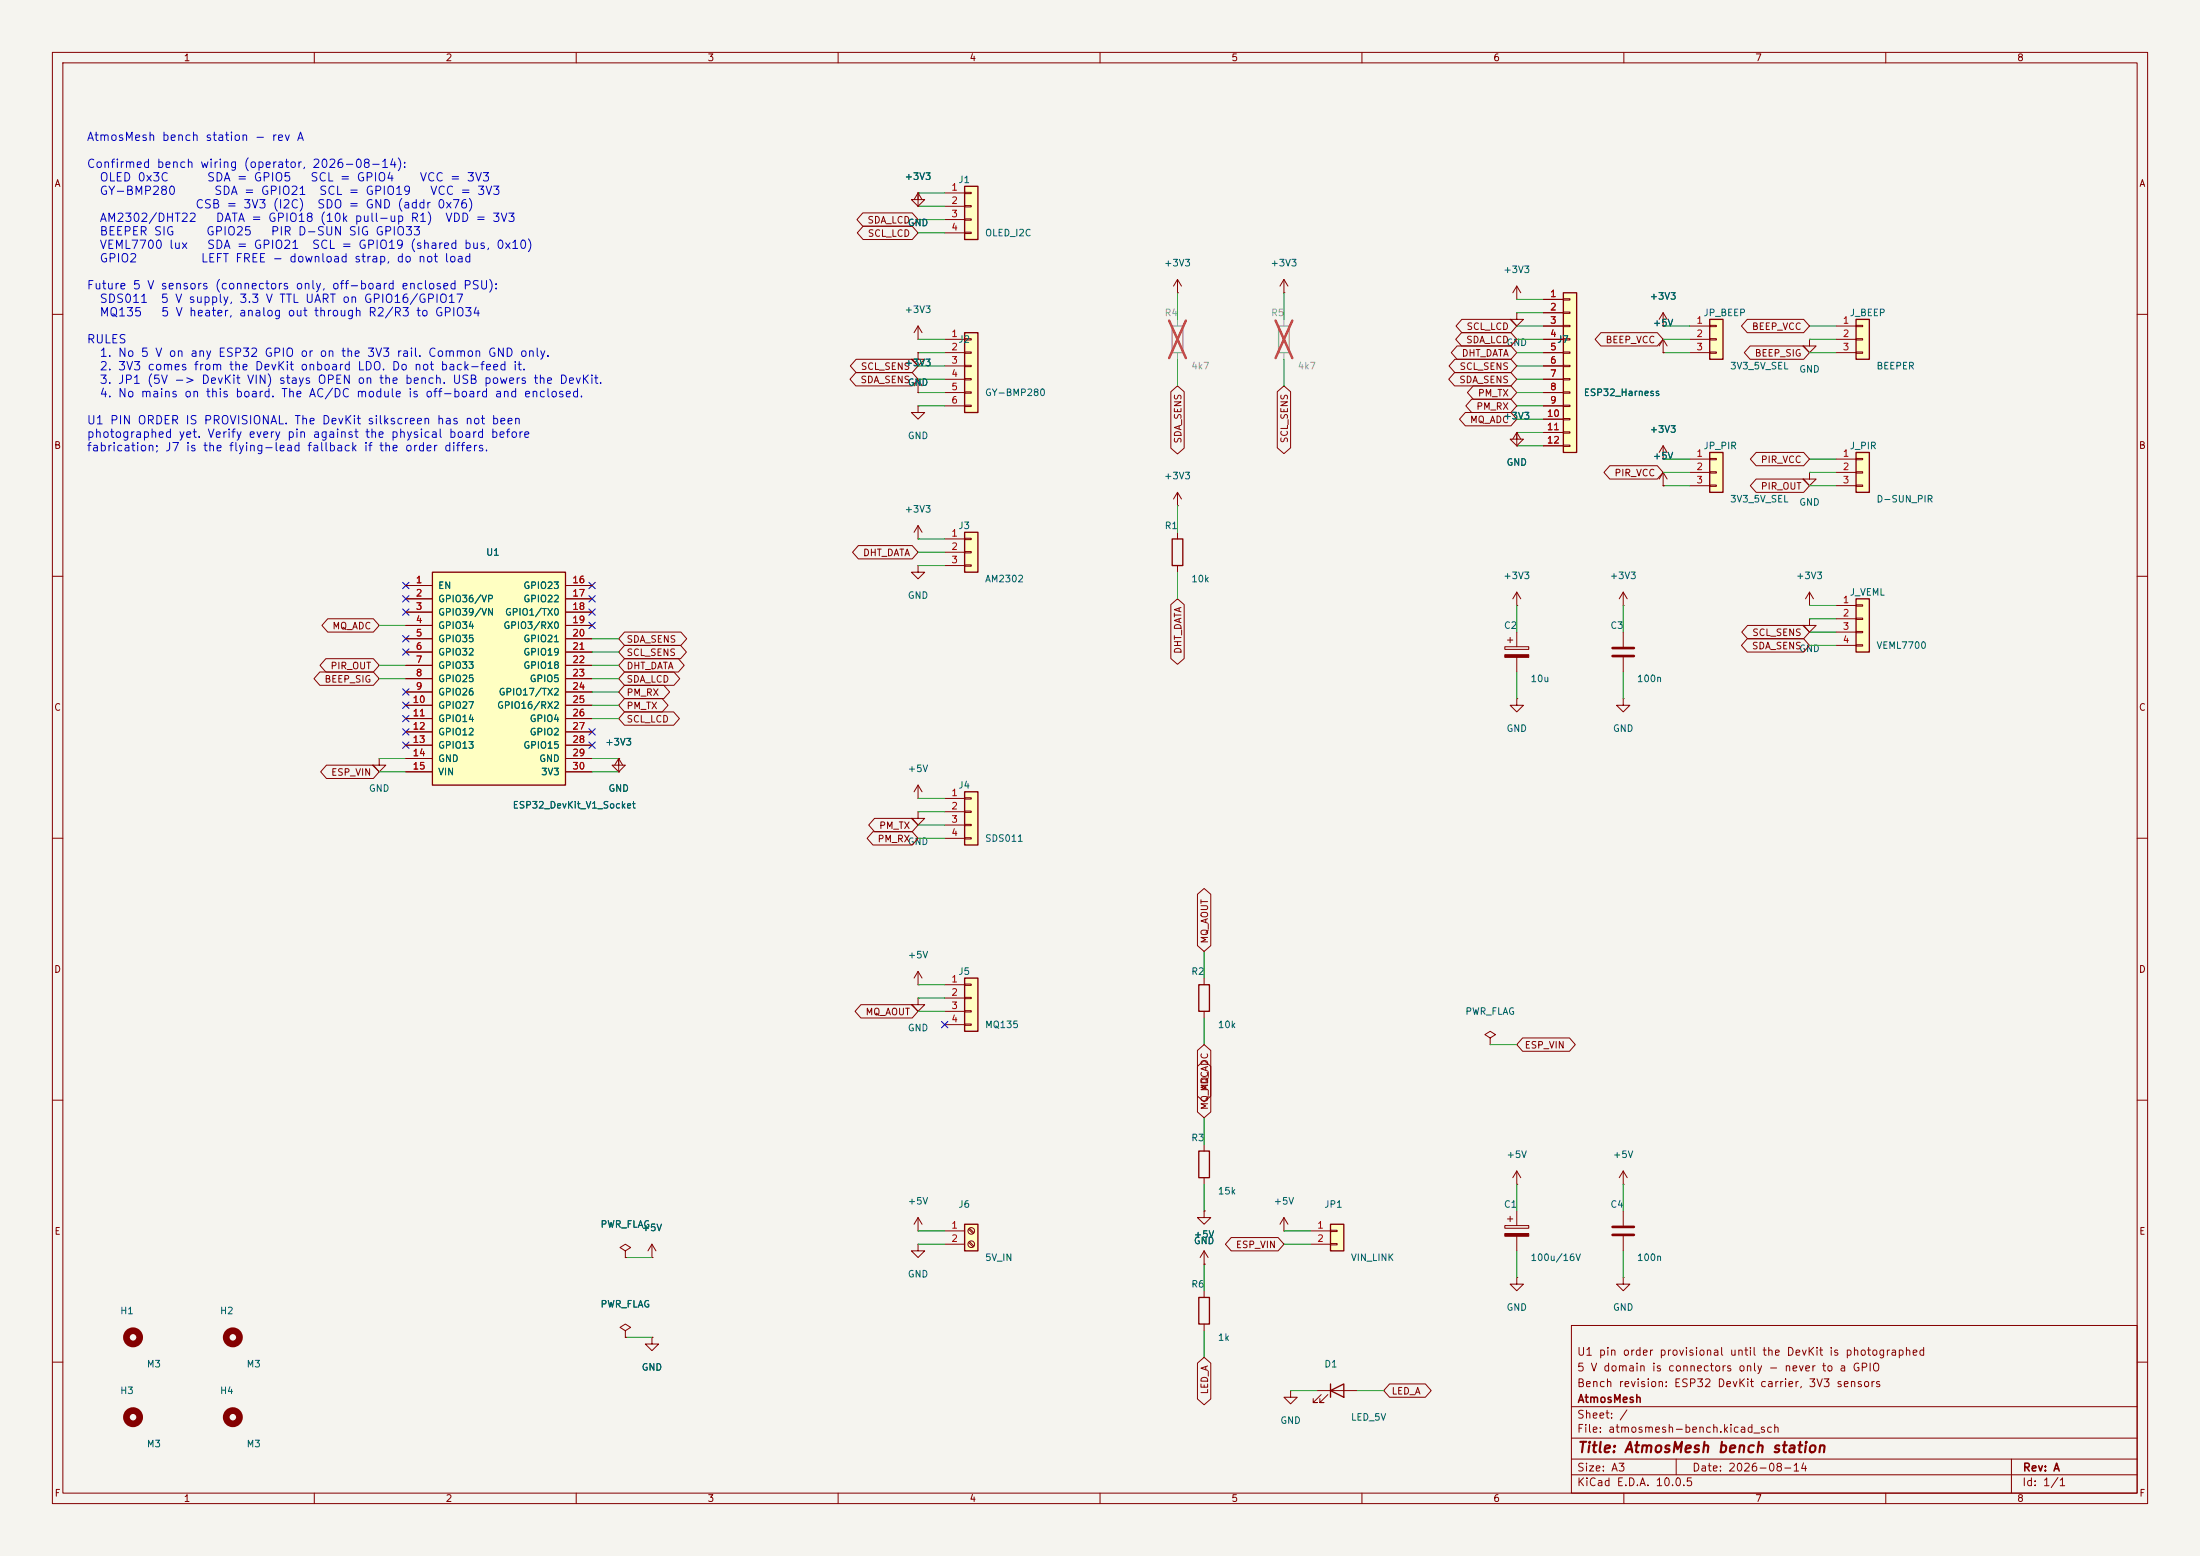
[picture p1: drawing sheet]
<svg xmlns="http://www.w3.org/2000/svg" width="420mm" height="297mm" viewBox="0 0 420 297" stroke-linecap="round" stroke-linejoin="round" font-family="sans-serif">
<path d="M0 0h420v297h-420z" fill="#f5f4ef" stroke="#f5f4ef" stroke-width=".19"/>
<g fill="none" stroke="#840000" stroke-width=".19">
<path d="M10 10h400v277h-400zM12 12h396v273h-396zM60 10v2M110 10v2M160 10v2M210 10v2M260 10v2M310 10v2M360 10v2M10 60h2M345.4 64.8v1.2h1.3l-1.3 1.3-1.2-1.3h1.2M345.4 64.8h.1"/>
<path d="M408 60h2M10 110h2M408 110h2M10 160h2M408 160h2M175.3 188h.1M175.3 185.4l-.8 1.3M175.3 185.4l.7 1.3M175.3 185.4v2.6M229.9 186.7v1.3M229.9 193v1.3M10 210h2"/>
<path d="M229.9 218.4v1.3M408 210h2M229.9 224.8v1.3M229.9 238.8v2.5M229.9 238.8l-.8 1.2M229.9 238.8l.7 1.2M245.1 234.9h.1M245.1 232.4l-.8 1.3M245.1 232.4l.8 1.3M245.1 232.4v2.5M229.9 241.3h.1M300 253h108v32h-108z"/>
<path d="M10 260h2M300 278.5h108M300 274.5h108M300 268.5h108M320 278.5v3M384 278.5v6.5M408 260h2M60 285v2M110 285v2M160 285v2M210 285v2M260 285v2"/>
<path d="M300 281.5h108M310 285v2M360 285v2"/>
</g>
<path d="M228.9 188h2v5h-2zM228.9 219.7h2v5.1h-2z" fill="none" stroke="#840000" stroke-width=".25"/>
<path d="M354.3 61h2.6v7.6h-2.6z" fill="#ffffc2"/>
<path d="M354.3 61h2.6v7.6h-2.6z" fill="none" stroke="#840000" stroke-width=".25"/>
<g fill="none" stroke="#840000" stroke-width=".19">
<path d="M350.5 62.2h3.8M350.5 64.8h3.8M350.5 67.3h3.8M354.3 62.1h1.3v.3h-1.3zM354.3 64.6h1.3v.3h-1.3zM354.3 67.2h1.3v.2h-1.3zM345.4 118.1v1.3h1.3l-1.3 1.3-1.2-1.3h1.2M345.4 118.1h.1M345.4 115.6h.1M345.4 113l-.7 1.3M345.4 113l.8 1.3M345.4 113v2.6"/>
<path d="M229.9 231.1v1.3h1.2l-1.2 1.3-1.3-1.3h1.3M229.9 231.1h.1M309.9 226.1h.1M309.9 223.5l-.8 1.3M309.9 223.5l.7 1.3M309.9 223.5v2.6M309.9 243.8v1.3h1.2l-1.2 1.3-1.3-1.3h1.3M309.9 243.8h.1"/>
</g>
<path d="M354.3 86.4h2.6v7.6h-2.6z" fill="#ffffc2"/>
<path d="M354.3 86.4h2.6v7.6h-2.6z" fill="none" stroke="#840000" stroke-width=".25"/>
<g fill="none" stroke="#840000" stroke-width=".19">
<path d="M350.5 87.6h3.8M350.5 90.2h3.8M350.5 92.7h3.8M354.3 87.5h1.3v.3h-1.3zM354.3 90h1.3v.3h-1.3zM354.3 92.6h1.3v.2h-1.3zM287.3 233.9h4.5v.5h-4.5zM287.8 232.7h1M288.3 232.2v1M289.6 226.1h.1M289.6 223.5l-.8 1.3M289.6 223.5l.7 1.3"/>
<path d="M289.6 223.5v2.6M289.6 231.1v2.8M289.6 236v2.8M309.9 231.1v2.8M309.9 236v2.8M289.6 243.8v1.3h1.2l-1.2 1.3-1.3-1.3h1.3M289.6 243.8h.1"/>
</g>
<path d="M307.8 234.2h4.1M307.8 235.7h4.1" fill="none" stroke="#840000" stroke-width=".51"/>
<path d="M287.3 235.5h4.5v.5h-4.5z" fill="#840000" stroke="#840000" stroke-width=".19"/>
<path d="M254 233.7h2.5v5.1h-2.5z" fill="#ffffc2"/>
<path d="M254 233.7h2.5v5.1h-2.5zM254 265.4l2.5-1.2v2.5zM254 264.2v2.5" fill="none" stroke="#840000" stroke-width=".25"/>
<g fill="none" stroke="#840000" stroke-width=".19">
<path d="M345.4 90.2v1.2h1.3l-1.3 1.3-1.2-1.3h1.2M345.4 90.2h.1M175.3 190.5v1.3h1.2l-1.2 1.2-1.3-1.2h1.3M175.3 190.5h.1M175.3 234.9h.1M175.3 232.4l-.8 1.3M175.3 232.4l.7 1.3M175.3 232.4v2.5M250.2 234.9h3.8M250.2 237.5h3.8M254 234.8h1.3v.3h-1.3zM254 237.4h1.3v.2h-1.3z"/>
<path d="M246.4 265.4v1.3h1.2l-1.2 1.3-1.3-1.3h1.3M246.4 265.4h.1M251.5 265.4h7.6M252.2 266.2l-1.5 1.5h.8h-.8v-.7M253.5 266.2l-1.5 1.5h.7h-.7v-.7"/>
</g>
<path d="M326.4 61h2.5v7.6h-2.5z" fill="#ffffc2"/>
<path d="M326.4 61h2.5v7.6h-2.5z" fill="none" stroke="#840000" stroke-width=".25"/>
<path d="M322.6 62.2h3.8M322.6 64.8h3.8M322.6 67.3h3.8M326.4 62.1h1.3v.3h-1.3zM326.4 64.6h1.3v.3h-1.3zM326.4 67.2h1.3v.2h-1.3z" fill="none" stroke="#840000" stroke-width=".19"/>
<path d="M326.4 86.4h2.5v7.6h-2.5z" fill="#ffffc2"/>
<path d="M326.4 86.4h2.5v7.6h-2.5z" fill="none" stroke="#840000" stroke-width=".25"/>
<path d="M322.6 87.6h3.8M322.6 90.2h3.8M322.6 92.7h3.8M326.4 87.5h1.3v.3h-1.3zM326.4 90h1.3v.3h-1.3zM326.4 92.6h1.3v.2h-1.3z" fill="none" stroke="#840000" stroke-width=".19"/>
<path d="M184.1 186.7h2.6v10.2h-2.6z" fill="#ffffc2"/>
<path d="M184.1 186.7h2.6v10.2h-2.6z" fill="none" stroke="#840000" stroke-width=".25"/>
<path d="M180.3 188h3.8M180.3 190.5h3.8M180.3 193h3.8M180.3 195.6h3.8M184.1 187.8h1.3v.3h-1.3zM184.1 190.4h1.3v.2h-1.3zM184.1 192.9h1.3v.3h-1.3zM184.1 195.5h1.3v.2h-1.3zM175.3 237.5v1.3h1.2l-1.2 1.2-1.3-1.2h1.3M175.3 237.5h.1" fill="none" stroke="#840000" stroke-width=".19"/>
<path d="M184.1 233.7h2.6v5.1h-2.6z" fill="#ffffc2"/>
<path d="M184.1 233.7h2.6v5.1h-2.6z" fill="none" stroke="#840000" stroke-width=".25"/>
<g fill="none" stroke="#840000" stroke-width=".19">
<path d="M180.3 234.9h3.8M180.3 237.5h3.8M184.9 234.6l.9 .9M184.9 237.2l.9 .8M185.1 234.4l.8 .9M185.1 237l.8 .8"/>
<circle cx="185.4" cy="234.9" r=".63"/>
<circle cx="185.4" cy="237.5" r=".63"/>
</g>
<path d="M354.3 114.3h2.6v10.2h-2.6z" fill="#ffffc2"/>
<path d="M354.3 114.3h2.6v10.2h-2.6z" fill="none" stroke="#840000" stroke-width=".25"/>
<g fill="none" stroke="#840000" stroke-width=".19">
<path d="M289.6 59.7v1.3h1.2l-1.2 1.2-1.3-1.2h1.3M289.6 59.7h.1M289.6 57.2h.1M289.6 54.6v2.6M289.6 54.6l-.8 1.3M289.6 54.6l.7 1.3M289.6 85.1h.1M289.6 82.6v1.2h1.2l-1.2 1.3-1.3-1.3h1.3M289.6 82.6h.1M289.6 82.6l-.8 1.2M289.6 82.6l.7 1.2M289.6 82.6v2.5"/>
<path d="M350.5 115.6h3.8M350.5 118.1h3.8M354.3 115.4h1.3v.3h-1.3zM354.3 118h1.3v.2h-1.3zM350.5 120.7h3.8M350.5 123.2h3.8M354.3 120.5h1.3v.3h-1.3zM354.3 123.1h1.3v.2h-1.3zM284.5 198.1l1-.6-1-.6-1 .6 1 .6v1.3M284.5 199.4h.1"/>
</g>
<path d="M184.1 35.6h2.6v10.1h-2.6z" fill="#ffffc2"/>
<path d="M184.1 35.6h2.6v10.1h-2.6z" fill="none" stroke="#840000" stroke-width=".25"/>
<g fill="none" stroke="#840000" stroke-width=".19">
<path d="M175.3 36.8v1.3h1.2l-1.2 1.3-1.3-1.3h1.3M175.3 36.8h.1M175.3 39.4h.1M175.3 36.8l-.8 1.3M175.3 36.8l.7 1.3M175.3 36.8v2.6M180.3 36.8h3.8M180.3 39.4h3.8M184.1 36.7h1.3v.3h-1.3zM184.1 39.2h1.3v.3h-1.3zM180.3 41.9h3.8M180.3 44.5h3.8"/>
<path d="M184.1 41.8h1.3v.2h-1.3zM184.1 44.3h1.3v.3h-1.3zM317.5 67.3h.1M317.5 64.8v2.5M317.5 64.8l-.8 1.2M317.5 64.8l.8 1.2M317.5 92.7h.1M317.5 87.6h.1M317.5 90.2l-.8 1.2M317.5 90.2l.8 1.2M317.5 85.1v2.5M317.5 90.2v2.5"/>
<path d="M317.5 85.1l-.8 1.3M317.5 85.1l.8 1.3M309.9 115.6h.1M309.9 113l-.8 1.3M309.9 113l.7 1.3M309.9 113v2.6M309.9 133.4v1.2h1.2l-1.2 1.3-1.3-1.3h1.3M309.9 133.4h.1M309.9 120.7v2.7M309.9 125.5v2.8"/>
</g>
<path d="M307.8 123.7h4.1M307.8 125.2h4.1" fill="none" stroke="#840000" stroke-width=".51"/>
<path d="M184.1 63.5h2.6v15.2h-2.6z" fill="#ffffc2"/>
<path d="M184.1 63.5h2.6v15.2h-2.6z" fill="none" stroke="#840000" stroke-width=".25"/>
<path d="M180.3 64.8h3.8M180.3 67.3h3.8M180.3 69.9h3.8M180.3 72.4h3.8M180.3 74.9h3.8M180.3 77.5h3.8M184.1 64.6h1.3v.3h-1.3zM184.1 67.2h1.3v.2h-1.3zM184.1 69.7h1.3v.3h-1.3zM184.1 72.3h1.3v.2h-1.3zM184.1 74.8h1.3v.3h-1.3zM184.1 77.3h1.3v.3h-1.3z" fill="none" stroke="#840000" stroke-width=".19"/>
<path d="M298.4 55.9h2.6v30.5h-2.6z" fill="#ffffc2"/>
<path d="M298.4 55.9h2.6v30.5h-2.6zM228.9 247.6h2v5.1h-2z" fill="none" stroke="#840000" stroke-width=".25"/>
<g fill="none" stroke="#840000" stroke-width=".19">
<path d="M224.8 55.9h.1M224.8 53.3v2.6M224.8 53.3l-.8 1.3M224.8 53.3l.8 1.3M245.1 55.9h.1M245.1 53.3l-.8 1.3M245.1 53.3l.8 1.3M245.1 53.3v2.6M294.6 57.2h3.8M294.6 59.7h3.8M298.4 57h1.3v.3h-1.3zM298.4 59.6h1.3v.2h-1.3z"/>
<path d="M317.5 59.7l-.8 1.3M317.5 59.7l.8 1.3M317.5 59.7v2.5M175.3 64.8h.1M175.3 74.9h.1M175.3 67.3v1.3h1.2l-1.2 1.3-1.3-1.3h1.3M175.3 67.3h.1M175.3 77.5v1.2h1.2l-1.2 1.3-1.3-1.3h1.3M175.3 77.5h.1M175.3 62.2l-.8 1.3M175.3 62.2l.7 1.3M175.3 62.2v2.6"/>
<path d="M175.3 72.4v2.5M175.3 72.4l-.8 1.3M175.3 72.4l.7 1.3M294.6 62.2h3.8M294.6 64.8h3.8M294.6 67.3h3.8M294.6 69.9h3.8M294.6 72.4h3.8M294.6 74.9h3.8M294.6 77.5h3.8M298.4 62.1h1.3v.3h-1.3zM298.4 64.6h1.3v.3h-1.3z"/>
<path d="M298.4 67.2h1.3v.2h-1.3zM298.4 69.7h1.3v.3h-1.3zM298.4 72.3h1.3v.2h-1.3zM298.4 74.8h1.3v.3h-1.3zM298.4 77.3h1.3v.3h-1.3zM298.4 79.9h1.3v.2h-1.3zM317.5 62.2h.1M224.8 96.5h.1M224.8 94l-.8 1.3M224.8 94l.8 1.3M224.8 94v2.5M294.6 80h3.8"/>
<path d="M294.6 82.6h3.8M294.6 85.1h3.8M298.4 82.4h1.3v.3h-1.3zM298.4 85h1.3v.2h-1.3zM175.3 102.9h.1M175.3 100.3v2.6M175.3 100.3l-.8 1.3M175.3 100.3l.7 1.3M289.6 115.6h.1M289.6 113l-.8 1.3M289.6 113l.7 1.3M289.6 113v2.6"/>
<path d="M287.3 123.4h4.5v.6h-4.5zM287.8 122.2h1M288.3 121.7v1M289.6 133.4v1.2h1.2l-1.2 1.3-1.3-1.3h1.3M289.6 133.4h.1M289.6 120.7v2.7M289.6 125.5v2.8M72.4 144.8v1.3h1.3l-1.3 1.2-1.3-1.2h1.3M72.4 144.8h.1M119.4 238.8l1-.7-1-.6-1 .6 1 .7v1.2M124.5 237.5l-.8 1.3M124.5 237.5l.7 1.3"/>
<path d="M124.5 237.5v2.5M119.4 254l1-.6-1-.7-1 .7 1 .6v1.3M119.4 255.3h.1M119.4 240h.1M124.5 240h.1M124.5 255.3v1.2h1.2l-1.2 1.3-1.3-1.3h1.3M124.5 255.3h.1M229.9 246.4v1.2M229.9 252.7v1.3"/>
</g>
<path d="M287.3 125h4.5v.5h-4.5z" fill="#840000" stroke="#840000" stroke-width=".19"/>
<g fill="none" stroke="#840000" stroke-width="1.3">
<circle cx="25.4" cy="255.3" r="1.27"/>
<circle cx="44.4" cy="255.3" r="1.27"/>
<circle cx="25.4" cy="270.5" r="1.27"/>
<circle cx="44.4" cy="270.5" r="1.27"/>
</g>
<path d="M223.8 62.2h2v5.1h-2zM244.1 62.2h2v5.1h-2z" fill="none" stroke="#9c9b98" stroke-width=".25"/>
<path d="M224.8 61v1.2M224.8 67.3v1.3M245.1 61v1.2M245.1 67.3v1.3" fill="none" stroke="#9c9b98" stroke-width=".19"/>
<path d="M223.2 61.2l3.2 7.2M226.4 61.2l-3.2 7.2M243.5 61.2l3.2 7.2M246.7 61.2l-3.2 7.2" fill="none" stroke="#e12e31" stroke-width=".46"/>
<path d="M82.5 109.2h25.4v40.7h-25.4z" fill="#ffffc2"/>
<path d="M82.5 109.2h25.4v40.7h-25.4z" fill="none" stroke="#840000" stroke-width=".25"/>
<g fill="none" stroke="#840000" stroke-width=".19">
<path d="M77.5 111.8h5M77.5 114.3h5M77.5 116.8h5M77.5 119.4h5M107.9 111.8h5.1M107.9 114.3h5.1M107.9 116.8h5.1M107.9 119.4h5.1M77.5 121.9h5M77.5 124.5h5M77.5 127h5M77.5 129.5h5"/>
<path d="M77.5 132.1h5M77.5 134.6h5M77.5 137.2h5M77.5 139.7h5M107.9 121.9h5.1M107.9 124.5h5.1M107.9 127h5.1M107.9 129.5h5.1M107.9 132.1h5.1M107.9 134.6h5.1M107.9 137.2h5.1M107.9 139.7h5.1"/>
<path d="M77.5 142.2h5M77.5 144.8h5M77.5 147.3h5M107.9 142.2h5.1M107.9 144.8h5.1M107.9 147.3h5.1M118.1 144.8v1.3h1.3l-1.3 1.2-1.3-1.2h1.3M118.1 144.8h.1M118.1 147.3h.1M118.1 144.8l-.8 1.3M118.1 144.8l.8 1.3M118.1 144.8v2.5"/>
</g>
<path d="M184.1 151.1h2.6v10.2h-2.6z" fill="#ffffc2"/>
<path d="M184.1 151.1h2.6v10.2h-2.6z" fill="none" stroke="#840000" stroke-width=".25"/>
<path d="M180.3 152.4h3.8M180.3 154.9h3.8M180.3 157.5h3.8M184.1 152.3h1.3v.2h-1.3zM184.1 154.8h1.3v.3h-1.3zM184.1 157.4h1.3v.2h-1.3zM184.1 159.9h1.3v.2h-1.3zM180.3 160h3.8" fill="none" stroke="#840000" stroke-width=".19"/>
<path d="M184.1 101.6h2.6v7.6h-2.6z" fill="#ffffc2"/>
<path d="M184.1 101.6h2.6v7.6h-2.6zM223.8 102.9h2v5.1h-2z" fill="none" stroke="#840000" stroke-width=".25"/>
<g fill="none" stroke="#840000" stroke-width=".19">
<path d="M175.3 36.8h.1M175.3 39.4h.1M164.7 40.6h9.4l1.2 1.3-1.2 1.3h-9.4l-1.1-1.3zM164.8 43.2h9.3l1.2 1.3-1.2 1.2h-9.3l-1.1-1.2zM294.6 57.2h3.8M294.6 59.7h3.8M163.4 71.1h10.7l1.2 1.3-1.2 1.3h-10.7l-1.1-1.3zM163.4 68.6h10.7l1.2 1.3-1.2 1.2h-10.7l-1.1-1.2zM175.3 74.9h.1M175.3 67.3h.1M223.5 74.8l1.3-1.1 1.3 1.1v10.7l-1.3 1.2-1.3-1.2zM243.8 74.8l1.3-1.1 1.3 1.1v10.7l-1.3 1.1-1.3-1.1z"/>
<path d="M277.7 71.1h10.7l1.2 1.3-1.2 1.3h-10.7l-1.1-1.3zM277.7 68.6h10.7l1.2 1.3-1.2 1.2h-10.7l-1.1-1.2zM278.2 66h10.2l1.2 1.3-1.2 1.3h-10.2l-1.1-1.3zM279 63.5h9.4l1.2 1.3-1.2 1.2h-9.4l-1.1-1.2zM279.1 61h9.3l1.2 1.2-1.2 1.3h-9.3l-1.1-1.3zM279.7 78.7h8.7l1.2 1.3-1.2 1.3h-8.7l-1.1-1.3zM280.9 76.2h7.5l1.2 1.3-1.2 1.2h-7.5l-1.1-1.2zM281.2 73.7h7.2l1.2 1.2-1.2 1.3h-7.2l-1.1-1.3zM294.6 62.2h3.8M294.6 64.8h3.8M294.6 67.3h3.8M294.6 69.9h3.8"/>
<path d="M294.6 72.4h3.8M294.6 74.9h3.8M294.6 77.5h3.8M305.6 63.5h10.8l1.1 1.3-1.1 1.2h-10.8l-1.1-1.2zM317.5 62.2h.1M317.5 67.3h.1M333.6 61h10.7l1.1 1.2-1.1 1.3h-10.7l-1.2-1.3zM334.1 66h10.2l1.1 1.3-1.1 1.3h-10.2l-1.1-1.3zM289.6 82.6h.1M289.6 85.1h.1M294.6 80h3.8M294.6 82.6h3.8"/>
<path d="M294.6 85.1h3.8M307.3 88.9h9.1l1.1 1.3-1.1 1.2h-9.1l-1.1-1.2zM317.5 87.6h.1M317.5 92.7h.1M335.3 86.4h9l1.1 1.2-1.1 1.3h-9l-1.2-1.3zM335.3 91.4h9l1.1 1.3-1.1 1.3h-9l-1.2-1.3zM62.6 118.1h8.7l1.1 1.3-1.1 1.3h-8.7l-1.1-1.3zM77.5 111.8h5M77.5 114.3h5M77.5 116.8h5M77.5 119.4h5M107.9 111.8h5.1"/>
<path d="M107.9 114.3h5.1M107.9 116.8h5.1M107.9 119.4h5.1M163.9 104.1h10.2l1.2 1.3-1.2 1.3h-10.2l-1.1-1.3zM175.3 108v1.2h1.2l-1.2 1.3-1.3-1.3h1.3M175.3 108h.1M180.3 102.9h3.8M180.3 105.4h3.8M180.3 108h3.8M184.1 102.7h1.3v.3h-1.3zM184.1 105.3h1.3v.2h-1.3zM184.1 107.8h1.3v.3h-1.3z"/>
<path d="M223.5 115.4l1.3-1.1 1.3 1.1v10.3l-1.3 1.1-1.3-1.1zM224.8 101.6v1.3M224.8 108v1.2M333.6 119.4h10.7l1.1 1.3-1.1 1.2h-10.7l-1.1-1.2zM61.1 128.3h10.2l1.1 1.2-1.1 1.3h-10.2l-1.2-1.3zM62.2 125.7h9.1l1.1 1.3-1.1 1.3h-9.1l-1.1-1.3zM77.5 121.9h5M77.5 124.5h5M77.5 127h5M77.5 129.5h5M77.5 132.1h5M77.5 134.6h5"/>
<path d="M77.5 137.2h5M77.5 139.7h5M107.9 121.9h5.1M107.9 124.5h5.1M107.9 127h5.1M107.9 129.5h5.1M107.9 132.1h5.1M107.9 134.6h5.1M107.9 137.2h5.1M107.9 139.7h5.1M119.2 120.6h10.8l1.1 1.3-1.1 1.3h-10.8l-1.1-1.3zM119.2 123.2h10.7l1.1 1.3-1.1 1.2h-10.7l-1.1-1.2z"/>
<path d="M119.2 125.7h10.3l1.1 1.3-1.1 1.3h-10.3l-1.1-1.3zM119.2 128.3h9.5l1.1 1.2-1.1 1.3h-9.5l-1.1-1.3zM119.2 130.8h7.5l1.1 1.3-1.1 1.3h-7.5l-1.1-1.3zM119.2 133.3h7.2l1.1 1.3-1.1 1.3h-7.2l-1.1-1.3zM119.2 135.9h9.4l1.1 1.3-1.1 1.2h-9.4l-1.1-1.2zM333.6 121.9h10.7l1.1 1.3-1.1 1.3h-10.7l-1.2-1.3zM62.3 146h9l1.1 1.3-1.1 1.3h-9l-1.1-1.3zM77.5 142.2h5M77.5 144.8h5M77.5 147.3h5M107.9 142.2h5.1M107.9 144.8h5.1"/>
<path d="M107.9 147.3h5.1M118.1 144.8h.1M118.1 147.3h.1M166.6 158.7h7.5l1.2 1.3-1.2 1.3h-7.5l-1.1-1.3zM166.9 156.2h7.2l1.2 1.3-1.2 1.3h-7.2l-1.1-1.3zM175.3 154.9v1.3h1.2l-1.2 1.3-1.3-1.3h1.3M175.3 154.9h.1M175.3 152.4h.1M175.3 149.9l-.8 1.2M175.3 149.9l.7 1.2M175.3 149.9v2.5M228.6 170.7l1.3-1.1 1.2 1.1v9.8l-1.2 1.1-1.3-1.1z"/>
<path d="M164.3 191.8h9.8l1.2 1.2-1.2 1.3h-9.8l-1.1-1.3zM290.7 198.1h8.9l1.1 1.3-1.1 1.3h-8.9l-1.1-1.3zM228.6 203.5l1.3-1.1 1.2 1.1v8.7l-1.2 1.2-1.3-1.2zM228.6 200.5l1.3-1.1 1.2 1.1v8.7l-1.2 1.1-1.3-1.1zM229.9 231.1h.1M235 236.2h9l1.1 1.3-1.1 1.3h-9l-1.1-1.3zM119.4 240h.1M119.4 255.3h.1M124.5 255.3h.1M124.5 240h.1M229.9 241.3h.1M228.6 260.2l1.3-1.1 1.2 1.1v6.8l-1.2 1.1-1.3-1.1z"/>
<path d="M265.3 264.2h6.8l1.1 1.2-1.1 1.3h-6.8l-1.1-1.3z"/>
</g>
<g fill="none" stroke="#009600" stroke-width=".19">
<path d="M175.3 39.4h5M175.3 36.8h5M175.3 44.5h5M175.3 41.9h5M224.8 55.9v5.1M245.1 55.9v5.1M289.6 57.2h5M289.6 59.7h5M175.3 67.3h5M175.3 64.8h5M175.3 69.9h5M175.3 72.4h5"/>
<path d="M175.3 74.9h5M175.3 77.5h5M224.8 68.6v5.1M245.1 68.6v5.1M289.6 67.3h5M289.6 64.8h5M289.6 62.2h5M289.6 69.9h5M289.6 72.4h5M289.6 74.9h5M289.6 77.5h5M317.5 67.3h5.1"/>
<path d="M317.5 64.8h5.1M317.5 62.2h5.1M345.4 67.3h5.1M345.4 64.8h5.1M345.4 62.2h5.1M224.8 96.5v5.1M289.6 80h5M289.6 85.1h5M289.6 82.6h5M317.5 90.2h5.1M317.5 92.7h5.1M317.5 87.6h5.1"/>
<path d="M345.4 90.2h5.1M345.4 92.7h5.1M345.4 87.6h5.1M72.4 119.4h5.1M175.3 102.9h5M175.3 105.4h5M175.3 108h5M224.8 109.2v5.1M289.6 115.6v5.1M309.9 115.6v5.1M345.4 118.1h5.1M345.4 115.6h5.1"/>
<path d="M72.4 127h5.1M72.4 129.5h5.1M113 127h5.1M113 124.5h5.1M113 129.5h5.1M113 132.1h5.1M113 121.9h5.1M113 137.2h5.1M113 134.6h5.1M289.6 128.3v5.1M309.9 128.3v5.1M345.4 120.7h5.1"/>
<path d="M345.4 123.2h5.1M72.4 144.8h5.1M72.4 147.3h5.1M113 144.8h5.1M113 147.3h5.1M175.3 152.4h5M175.3 157.5h5M175.3 154.9h5M175.3 160h5M175.3 193h5M175.3 188h5M175.3 190.5h5"/>
<path d="M229.9 181.6v5.1M229.9 194.3v5.1M284.5 199.4h5.1M229.9 213.4v5M175.3 234.9h5M175.3 237.5h5M229.9 226.1v5M245.1 234.9h5.1M245.1 237.5h5.1M289.6 226.1v5M289.6 238.8v5M309.9 226.1v5"/>
<path d="M309.9 238.8v5M119.4 240h5.1M119.4 255.3h5.1M229.9 241.3v5.1M229.9 254v5.1M246.4 265.4h5.1M259.1 265.4h5.1"/>
</g>
<g fill="none" stroke="#000084" stroke-width=".19">
<path d="M76.9 111.2l1.2 1.2M76.9 113.7l1.2 1.2M76.9 116.2l1.2 1.2M78.1 111.2l-1.2 1.2M78.1 113.7l-1.2 1.2M78.1 116.2l-1.2 1.2M112.4 113.7l1.2 1.2M112.4 118.8l1.2 1.2M112.4 116.2l1.2 1.2M112.4 111.2l1.2 1.2M113.6 113.7l-1.2 1.2M113.6 118.8l-1.2 1.2"/>
<path d="M113.6 116.2l-1.2 1.2M113.6 111.2l-1.2 1.2M76.9 131.5l1.2 1.2M76.9 134l1.2 1.2M76.9 136.6l1.2 1.2M76.9 139.1l1.2 1.2M76.9 123.9l1.2 1.2M76.9 121.3l1.2 1.2M78.1 131.5l-1.2 1.2M78.1 134l-1.2 1.2M78.1 136.6l-1.2 1.2M78.1 139.1l-1.2 1.2"/>
<path d="M78.1 123.9l-1.2 1.2M78.1 121.3l-1.2 1.2M112.4 139.1l1.2 1.2M113.6 139.1l-1.2 1.2M76.9 141.6l1.2 1.2M78.1 141.6l-1.2 1.2M112.4 141.6l1.2 1.2M113.6 141.6l-1.2 1.2M179.7 195l1.2 1.2M180.9 195l-1.2 1.2"/>
</g>
<text font-size="2" fill="#840000" x="301" y="277.8">Title: AtmosMesh bench station</text>
<g font-size="1.6" fill="#0000c2">
<text x="16.5" y="27.3">AtmosMesh bench station - rev A</text>
<text x="16.5" y="32.5">Confirmed bench wiring (operator, 2026-08-14):</text>
<text x="18.9" y="35">OLED 0x3C</text>
<text x="39.4" y="35">SDA = GPIO5</text>
<text x="59.1" y="35">SCL = GPIO4</text>
<text x="80" y="35">VCC = 3V3</text>
<text x="18.9" y="37.6">GY-BMP280</text>
<text x="37.2" y="40.2">CSB = 3V3 (I2C)</text>
<text x="40.8" y="37.6">SDA = GPIO21</text>
<text x="60.4" y="40.2">SDO = GND (addr 0x76)</text>
<text x="60.8" y="37.6">SCL = GPIO19</text>
<text x="82" y="37.6">VCC = 3V3</text>
<text x="18.9" y="42.8">AM2302/DHT22</text>
<text x="18.9" y="45.3">BEEPER SIG</text>
<text x="18.9" y="47.9">VEML7700 lux</text>
<text x="39.2" y="45.3">GPIO25</text>
<text x="39.4" y="47.9">SDA = GPIO21</text>
<text x="41.1" y="42.8">DATA = GPIO18 (10k pull-up R1)</text>
<text x="51.6" y="45.3">PIR D-SUN SIG GPIO33</text>
<text x="59.4" y="47.9">SCL = GPIO19 (shared bus, 0x10)</text>
<text x="84.9" y="42.8">VDD = 3V3</text>
<text x="18.9" y="50.5">GPIO2</text>
<text x="38.2" y="50.5">LEFT FREE - download strap, do not load</text>
<text x="16.5" y="55.6">Future 5 V sensors (connectors only, off-board enclosed PSU):</text>
<text x="18.9" y="58.2">SDS011</text>
<text x="30.5" y="58.2">5 V supply, 3.3 V TTL UART on GPIO16/GPIO17</text>
<text x="16.5" y="65.9">RULES</text>
<text x="18.9" y="60.8">MQ135</text>
<text x="30.6" y="60.8">5 V heater, analog out through R2/R3 to GPIO34</text>
<text x="18.9" y="68.5">1. No 5 V on any ESP32 GPIO or on the 3V3 rail. Common GND only.</text>
<text x="18.9" y="71.1">2. 3V3 comes from the DevKit onboard LDO. Do not back-feed it.</text>
<text x="18.9" y="73.7">3. JP1 (5V -&gt; DevKit VIN) stays OPEN on the bench. USB powers the DevKit.</text>
<text x="18.9" y="76.2">4. No mains on this board. The AC/DC module is off-board and enclosed.</text>
<text x="16.5" y="81.4">U1 PIN ORDER IS PROVISIONAL. The DevKit silkscreen has not been</text>
<text x="16.5" y="84">photographed yet. Verify every pin against the physical board before</text>
<text x="16.5" y="86.5">fabrication; J7 is the flying-lead fallback if the order differs.</text>
</g>
<g font-size="1.5" fill="#840000">
<text x="300.9" y="262.1">5 V domain is connectors only - never to a GPIO</text>
<text x="300.9" y="259.1">U1 pin order provisional until the DevKit is photographed</text>
<text x="300.9" y="265.1">Bench revision: ESP32 DevKit carrier, 3V3 sensors</text>
<text x="301" y="268.1">AtmosMesh</text>
<text x="300.9" y="273.8">File: atmosmesh-bench.kicad_sch</text>
<text x="300.9" y="271.1">Sheet: /</text>
<text x="300.9" y="281.2">Size: A3</text>
<text x="322.9" y="281.2">Date: 2026-08-14</text>
<text x="386" y="281.2">Rev: A</text>
<text x="300.9" y="284">KiCad E.D.A. 10.0.5</text>
<text x="385.9" y="284">Id: 1/1</text>
</g>
<g font-size="1.3" fill="#840000">
<text x="35" y="12">1</text>
<text x="85" y="12">2</text>
<text x="135" y="12">3</text>
<text x="185" y="12">4</text>
<text x="235" y="12">5</text>
<text x="285" y="12">6</text>
<text x="335" y="12">7</text>
<text x="385" y="12">8</text>
<text x="10.3" y="36">A</text>
<text x="408.3" y="36">A</text>
<text x="165.5" y="43">SDA_LCD</text>
<text x="165.6" y="45.5">SCL_LCD</text>
<text x="279.8" y="65.8">SDA_LCD</text>
<text x="279.9" y="63.3">SCL_LCD</text>
<text x="306.4" y="65.8">BEEP_VCC</text>
<text x="334.3" y="63.3">BEEP_VCC</text>
<text x="164.2" y="70.9">SCL_SENS</text>
<text x="278.5" y="70.9">SCL_SENS</text>
<text x="279" y="68.4">DHT_DATA</text>
<text x="334.9" y="68.4">BEEP_SIG</text>
<text x="164.2" y="73.4">SDA_SENS</text>
<text x="278.5" y="73.4">SDA_SENS</text>
<text x="282" y="76">PM_TX</text>
<text x="280.5" y="81.1">MQ_ADC</text>
<text x="281.7" y="78.5">PM_RX</text>
<text x="10.2" y="86">B</text>
<text x="225.8" y="84.8" transform="rotate(-90 225.8 84.8)">SDA_SENS</text>
<text x="246.2" y="84.7" transform="rotate(-90 246.2 84.7)">SCL_SENS</text>
<text x="336" y="88.7">PIR_VCC</text>
<text x="408.2" y="86">B</text>
<text x="308.1" y="91.2">PIR_VCC</text>
<text x="336" y="93.8">PIR_OUT</text>
<text x="164.7" y="106.5">DHT_DATA</text>
<text x="63.4" y="120.4">MQ_ADC</text>
<text x="119.5" y="123">SDA_SENS</text>
<text x="119.5" y="125.5">SCL_SENS</text>
<text x="225.8" y="124.9" transform="rotate(-90 225.8 124.9)">DHT_DATA</text>
<text x="334.3" y="124.2">SDA_SENS</text>
<text x="334.4" y="121.7">SCL_SENS</text>
<text x="61.8" y="130.6">BEEP_SIG</text>
<text x="63" y="128.1">PIR_OUT</text>
<text x="119.5" y="128.1">DHT_DATA</text>
<text x="119.5" y="130.6">SDA_LCD</text>
<text x="10.2" y="136">C</text>
<text x="119.5" y="133.1">PM_RX</text>
<text x="119.5" y="135.7">PM_TX</text>
<text x="408.2" y="136">C</text>
<text x="119.5" y="138.2">SCL_LCD</text>
<text x="63.1" y="148.4">ESP_VIN</text>
<text x="167.4" y="161.1">PM_RX</text>
<text x="167.7" y="158.5">PM_TX</text>
<text x="10.2" y="186">D</text>
<text x="230.9" y="180.2" transform="rotate(-90 230.9 180.2)">MQ_AOUT</text>
<text x="408.2" y="186">D</text>
<text x="165.1" y="194.1">MQ_AOUT</text>
<text x="291" y="200.4">ESP_VIN</text>
<text x="230.9" y="212" transform="rotate(-90 230.9 212)">MQ_ADC</text>
<text x="10.3" y="236">E</text>
<text x="235.8" y="238.5">ESP_VIN</text>
<text x="408.3" y="236">E</text>
<text x="230.9" y="266.2" transform="rotate(-90 230.9 266.2)">LED_A</text>
<text x="265.6" y="266.5">LED_A</text>
<text x="10.3" y="286">F</text>
<text x="35" y="287">1</text>
<text x="85" y="287">2</text>
<text x="135" y="287">3</text>
<text x="185" y="287">4</text>
<text x="235" y="287">5</text>
<text x="285" y="287">6</text>
<text x="335" y="287">7</text>
<text x="385" y="287">8</text>
<text x="408.3" y="286">F</text>
</g>
<g font-size="1.3" fill="#006464">
<text x="172.6" y="34.6">+3V3</text>
<text x="182.9" y="35.3">J1</text>
<text x="173.2" y="43.5">GND</text>
<text x="187.9" y="45.4">OLED_I2C</text>
<text x="222.1" y="51.2">+3V3</text>
<text x="242.4" y="51.2">+3V3</text>
<text x="286.9" y="52.4">+3V3</text>
<text x="314.8" y="57.5">+3V3</text>
<text x="172.6" y="60">+3V3</text>
<text x="182.9" y="65.7">J2</text>
<text x="297.2" y="65.7">J7</text>
<text x="315.4" y="62.6">+5V</text>
<text x="325.1" y="60.7">JP_BEEP</text>
<text x="353" y="60.7">J_BEEP</text>
<text x="172.6" y="70.2">+3V3</text>
<text x="287.5" y="66.3">GND</text>
<text x="330.2" y="70.8">3V3_5V_SEL</text>
<text x="343.4" y="71.4">GND</text>
<text x="358.1" y="70.8">BEEPER</text>
<text x="173.2" y="74">GND</text>
<text x="187.9" y="75.9">GY-BMP280</text>
<text x="302.2" y="75.9">ESP32_Harness</text>
<text x="286.9" y="80.4">+3V3</text>
<text x="314.8" y="82.9">+3V3</text>
<text x="173.2" y="84.1">GND</text>
<text x="287.5" y="89.2">GND</text>
<text x="315.4" y="88">+5V</text>
<text x="325.1" y="86.1">JP_PIR</text>
<text x="353" y="86.1">J_PIR</text>
<text x="222.1" y="91.8">+3V3</text>
<text x="172.6" y="98.1">+3V3</text>
<text x="182.9" y="101.3">J3</text>
<text x="222.2" y="101.3">R1</text>
<text x="330.2" y="96.2">3V3_5V_SEL</text>
<text x="343.4" y="96.8">GND</text>
<text x="358.1" y="96.2">D-SUN_PIR</text>
<text x="92.7" y="106.4">U1</text>
<text x="83.5" y="112.7">EN</text>
<text x="99.8" y="112.7">GPIO23</text>
<text x="187.9" y="111.5">AM2302</text>
<text x="227.3" y="111.5">10k</text>
<text x="286.9" y="110.8">+3V3</text>
<text x="307.2" y="110.8">+3V3</text>
<text x="342.8" y="110.8">+3V3</text>
<text x="353" y="114">J_VEML</text>
<text x="83.5" y="115.3">GPIO36/VP</text>
<text x="83.5" y="117.8">GPIO39/VN</text>
<text x="96.3" y="117.8">GPIO1/TX0</text>
<text x="99.8" y="115.3">GPIO22</text>
<text x="173.2" y="114.6">GND</text>
<text x="83.5" y="120.3">GPIO34</text>
<text x="83.5" y="122.9">GPIO35</text>
<text x="83.5" y="125.4">GPIO32</text>
<text x="96" y="120.3">GPIO3/RX0</text>
<text x="99.8" y="122.9">GPIO21</text>
<text x="99.8" y="125.4">GPIO19</text>
<text x="287" y="120.3">C2</text>
<text x="307.3" y="120.3">C3</text>
<text x="343.4" y="124.8">GND</text>
<text x="358.1" y="124.2">VEML7700</text>
<text x="83.5" y="128">GPIO33</text>
<text x="83.5" y="130.5">GPIO25</text>
<text x="99.8" y="128">GPIO18</text>
<text x="101" y="130.5">GPIO5</text>
<text x="292.1" y="130.5">10u</text>
<text x="312.4" y="130.5">100n</text>
<text x="83.5" y="133">GPIO26</text>
<text x="83.5" y="135.6">GPIO27</text>
<text x="94.8" y="135.6">GPIO16/RX2</text>
<text x="95.1" y="133">GPIO17/TX2</text>
<text x="83.5" y="138.1">GPIO14</text>
<text x="83.5" y="140.7">GPIO12</text>
<text x="83.5" y="143.2">GPIO13</text>
<text x="99.8" y="143.2">GPIO15</text>
<text x="101" y="138.1">GPIO4</text>
<text x="101" y="140.7">GPIO2</text>
<text x="115.4" y="142.6">+3V3</text>
<text x="287.5" y="140">GND</text>
<text x="307.8" y="140">GND</text>
<text x="83.5" y="145.7">GND</text>
<text x="83.5" y="148.3">VIN</text>
<text x="102.8" y="145.7">GND</text>
<text x="103.2" y="148.3">3V3</text>
<text x="173.2" y="147.7">+5V</text>
<text x="70.3" y="151.4">GND</text>
<text x="97.8" y="154.6">ESP32_DevKit_V1_Socket</text>
<text x="116" y="151.4">GND</text>
<text x="182.9" y="150.8">J4</text>
<text x="173.2" y="161.6">GND</text>
<text x="187.9" y="161">SDS011</text>
<text x="173.2" y="183.2">+5V</text>
<text x="182.9" y="186.4">J5</text>
<text x="227.3" y="186.4">R2</text>
<text x="173.2" y="197.2">GND</text>
<text x="187.9" y="196.5">MQ135</text>
<text x="232.4" y="196.5">10k</text>
<text x="279.6" y="194">PWR_FLAG</text>
<text x="227.3" y="218.1">R3</text>
<text x="287.5" y="221.3">+5V</text>
<text x="307.8" y="221.3">+5V</text>
<text x="173.2" y="230.2">+5V</text>
<text x="182.9" y="230.8">J6</text>
<text x="232.4" y="228.3">15k</text>
<text x="243" y="230.2">+5V</text>
<text x="252.7" y="230.8">JP1</text>
<text x="287" y="230.8">C1</text>
<text x="307.3" y="230.8">C4</text>
<text x="114.5" y="234.6">PWR_FLAG</text>
<text x="122.4" y="235.3">+5V</text>
<text x="227.8" y="236.6">+5V</text>
<text x="227.8" y="237.8">GND</text>
<text x="173.2" y="244.1">GND</text>
<text x="187.9" y="241">5V_IN</text>
<text x="257.8" y="241">VIN_LINK</text>
<text x="292.1" y="241">100u/16V</text>
<text x="312.4" y="241">100n</text>
<text x="22.8" y="251.2">H1</text>
<text x="41.9" y="251.2">H2</text>
<text x="114.5" y="249.9">PWR_FLAG</text>
<text x="227.3" y="246.1">R6</text>
<text x="287.5" y="250.5">GND</text>
<text x="307.8" y="250.5">GND</text>
<text x="232.4" y="256.2">1k</text>
<text x="27.9" y="261.3">M3</text>
<text x="47" y="261.3">M3</text>
<text x="122.4" y="261.9">GND</text>
<text x="252.7" y="261.3">D1</text>
<text x="22.8" y="266.4">H3</text>
<text x="41.9" y="266.4">H4</text>
<text x="244.3" y="272.1">GND</text>
<text x="257.8" y="271.5">LED_5V</text>
<text x="27.9" y="276.6">M3</text>
<text x="47" y="276.6">M3</text>
</g>
<g font-size="1.3" fill="#a90000">
<text x="181.5" y="36.7">1</text>
<text x="181.5" y="39.2">2</text>
<text x="181.5" y="41.8">3</text>
<text x="181.5" y="44.3">4</text>
<text x="295.8" y="57">1</text>
<text x="295.8" y="59.6">2</text>
<text x="181.5" y="64.6">1</text>
<text x="295.8" y="62.1">3</text>
<text x="295.8" y="64.6">4</text>
<text x="323.8" y="62.1">1</text>
<text x="323.8" y="64.6">2</text>
<text x="351.7" y="62.1">1</text>
<text x="351.7" y="64.6">2</text>
<text x="181.5" y="67.2">2</text>
<text x="181.5" y="69.7">3</text>
<text x="295.8" y="67.2">5</text>
<text x="295.8" y="69.7">6</text>
<text x="323.8" y="67.2">3</text>
<text x="351.7" y="67.2">3</text>
<text x="181.5" y="72.3">4</text>
<text x="181.5" y="74.8">5</text>
<text x="181.5" y="77.3">6</text>
<text x="295.8" y="72.3">7</text>
<text x="295.8" y="74.8">8</text>
<text x="295.8" y="77.3">9</text>
<text x="295.2" y="79.9">10</text>
<text x="295.2" y="82.4">11</text>
<text x="295.2" y="85">12</text>
<text x="323.8" y="87.5">1</text>
<text x="351.7" y="87.5">1</text>
<text x="323.8" y="90">2</text>
<text x="323.8" y="92.6">3</text>
<text x="351.7" y="90">2</text>
<text x="351.7" y="92.6">3</text>
<text x="181.5" y="102.7">1</text>
<text x="181.5" y="105.3">2</text>
<text x="181.5" y="107.8">3</text>
<text x="79.3" y="111.6">1</text>
<text x="109.2" y="111.6">16</text>
<text x="79.3" y="114.2">2</text>
<text x="79.3" y="116.7">3</text>
<text x="79.3" y="119.2">4</text>
<text x="109.2" y="114.2">17</text>
<text x="109.2" y="116.7">18</text>
<text x="109.2" y="119.2">19</text>
<text x="351.7" y="115.4">1</text>
<text x="351.7" y="118">2</text>
<text x="79.3" y="121.8">5</text>
<text x="79.3" y="124.3">6</text>
<text x="109.2" y="121.8">20</text>
<text x="109.2" y="124.3">21</text>
<text x="351.7" y="120.5">3</text>
<text x="351.7" y="123.1">4</text>
<text x="79.3" y="126.9">7</text>
<text x="79.3" y="129.4">8</text>
<text x="79.3" y="131.9">9</text>
<text x="109.2" y="126.9">22</text>
<text x="109.2" y="129.4">23</text>
<text x="109.2" y="131.9">24</text>
<text x="78.7" y="134.5">10</text>
<text x="78.7" y="137">11</text>
<text x="109.2" y="134.5">25</text>
<text x="109.2" y="137">26</text>
<text x="78.7" y="139.6">12</text>
<text x="78.7" y="142.1">13</text>
<text x="109.2" y="139.6">27</text>
<text x="109.2" y="142.1">28</text>
<text x="78.7" y="144.6">14</text>
<text x="78.7" y="147.2">15</text>
<text x="109.2" y="144.6">29</text>
<text x="109.2" y="147.2">30</text>
<text x="181.5" y="152.3">1</text>
<text x="181.5" y="154.8">2</text>
<text x="181.5" y="157.3">3</text>
<text x="181.5" y="159.9">4</text>
<text x="181.5" y="187.8">1</text>
<text x="181.5" y="190.4">2</text>
<text x="181.5" y="192.9">3</text>
<text x="181.5" y="195.4">4</text>
<text x="181.5" y="234.8">1</text>
<text x="181.5" y="237.4">2</text>
<text x="251.4" y="234.8">1</text>
<text x="251.4" y="237.4">2</text>
</g>
<g font-size="1.3" fill="#939391">
<text x="222.2" y="60.7">R4</text>
<text x="242.6" y="60.7">R5</text>
<text x="227.3" y="70.8">4k7</text>
<text x="247.6" y="70.8">4k7</text>
</g>
</svg>
